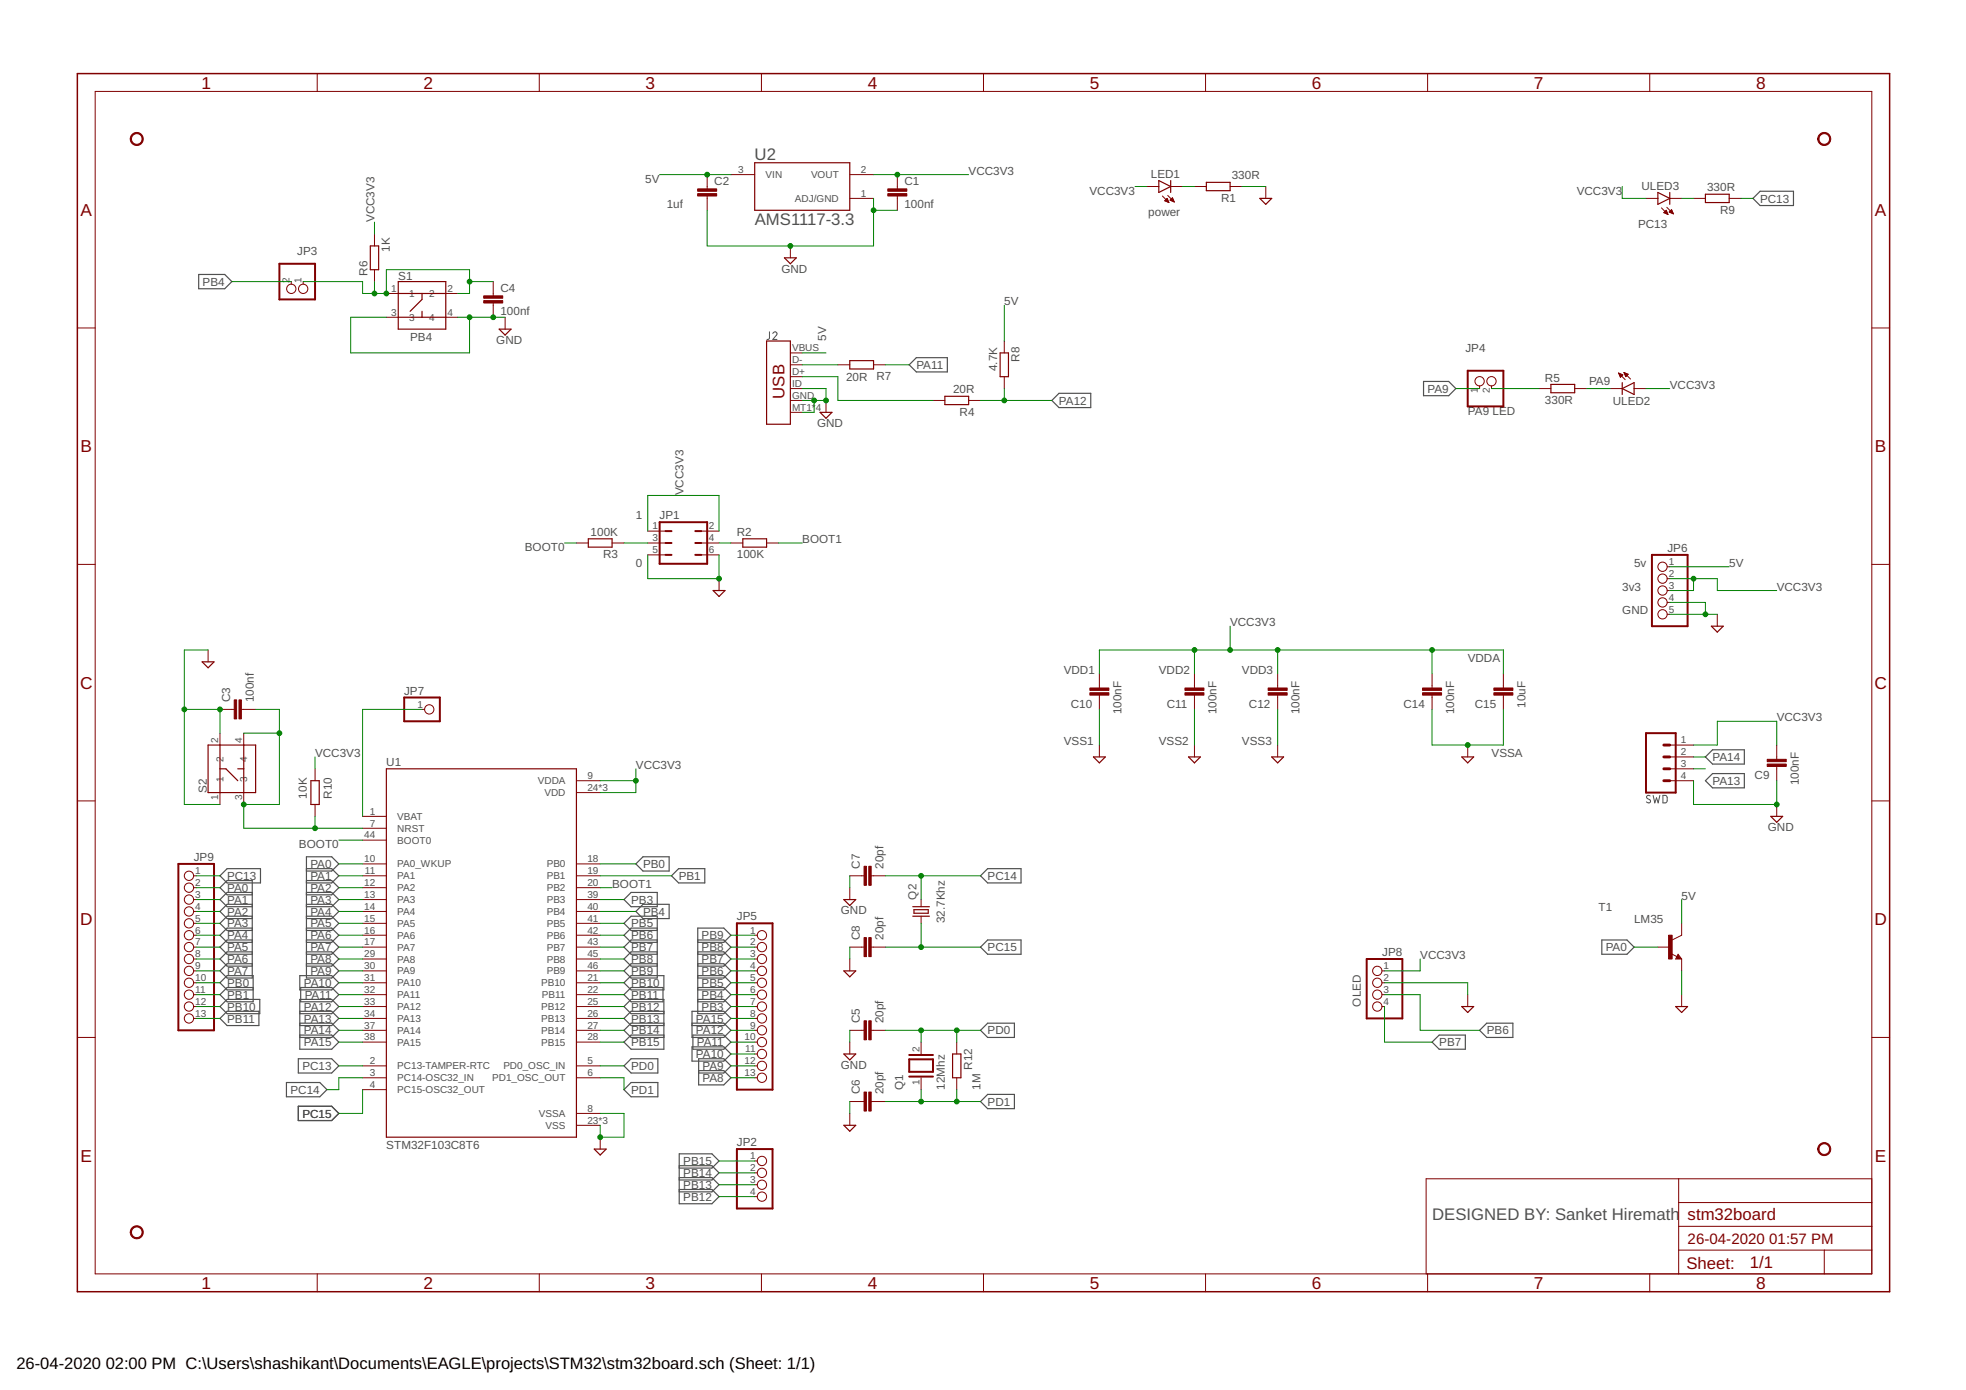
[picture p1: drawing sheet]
<svg xmlns="http://www.w3.org/2000/svg" width="420mm" height="297mm" viewBox="0 0 420 297" stroke-linecap="round" stroke-linejoin="round" font-family="sans-serif">
<path d="M164.4 70.9v1.4l-.5 .2M165.2 71.3a.44 .44 0 0 1 .6-.4 .44 .44 0 0 1 .1 .7l-.7 .9h.9M352.7 170.1a.41 .41 0 0 0-.7-.1 .41 .41 0 0 0 .1 .6l.5 .3a.44 .44 0 0 1-.1 .7 .44 .44 0 0 1-.6-.2M353.3 170l.4 1.6 .3-1.1 .4 1.1 .3-1.6M355.4 170h.6l.3 .2v.9l-.3 .5h-.6z" fill="none" stroke="#505050" stroke-width=".21"/>
<g fill="none" stroke="#505050" stroke-width=".25">
<path d="M42.5 58.7h5.5l1.6 1.5-1.6 1.5h-5.5zM376.2 40.9h7.1v3h-7.1l-1.6-1.5zM194.3 78l1.5-1.6h6.7v3.1h-6.7zM224.8 85.6l1.5-1.5h6.8v3h-6.8zM304.2 81.5h5.4l1.5 1.5-1.5 1.6h-5.4zM364.5 166.8l1.5-1.5h6.8v3.1h-6.8zM364.5 161.8l1.5-1.6h6.8v3.1h-6.8zM47 187.2l1.5-1.6h7.2v3.1h-7.2zM53.9 191.2h-5.4l-1.5-1.5 1.5-1.5h5.4v20.8h-5.4l-1.5-1.5 1.5-1.5h5.4M53.9 190.7h-5.4l-1.5 1.5 1.5 1.6h5.4M53.9 193.3h-5.4l-1.5 1.5 1.5 1.5h5.4M53.9 195.8h-5.4l-1.5 1.5 1.5 1.5h5.4"/>
<path d="M53.9 198.3h-5.4l-1.5 1.6 1.5 1.5h5.4M65.5 186.1h5.4l1.5-1.5-1.5-1.5h-5.4v25.9h5.4l1.5-1.5-1.5-1.5h-5.4M65.5 188.2h5.4l1.5 1.5-1.5 1.5h-5.4M65.5 185.6h5.4l1.5 1.6-1.5 1.5h-5.4M65.5 190.7h5.4l1.5 1.5-1.5 1.6h-5.4M65.5 193.3h5.4l1.5 1.5-1.5 1.5h-5.4M65.5 195.8h5.4l1.5 1.5-1.5 1.5h-5.4M65.5 198.3h5.4l1.5 1.6-1.5 1.5h-5.4M134.9 190.7h5.6v3.1h-5.6l-1.6-1.6zM137.4 183.1h5.6v3h-5.6l-1.5-1.5zM137.4 193.3h5.6v3h-5.6l-1.5-1.5zM140.5 198.8h-5.6l-1.6-1.5 1.6-1.5h5.6v13.2h-5.6l-1.6-1.5 1.6-1.5h5.6"/>
<path d="M140.5 198.3h-5.6l-1.6 1.6 1.6 1.5h5.6M145 185.6h5.6v3.1h-5.6l-1.5-1.5zM211.1 185.6h7.1v3.1h-7.1l-1.6-1.5zM47 217.6l1.5-1.5h6.8v3.1h-6.8zM47 215.1l1.5-1.5h7v3h-7zM53.9 200.9h-5.4l-1.5 1.5 1.5 1.5h5.4M53.9 203.4h-5.4l-1.5 1.5 1.5 1.6h5.4M54.1 211h-5.6l-1.5 1.6 1.5 1.5h5.6v-5.6h-5.6l-1.5 1.5 1.5 1.5h5.6M64.1 208.5h6.8l1.5 1.5-1.5 1.5h-6.8zM64.1 216.6h6.8l1.5-1.5-1.5-1.5h-6.8v10.6h6.8l1.5-1.5-1.5-1.5h-6.8M64.1 218.7h6.8l1.5 1.5-1.5 1.5h-6.8M64.1 216.1h6.8l1.5 1.5-1.5 1.6h-6.8"/>
<path d="M64.3 211h6.6l1.5 1.6-1.5 1.5h-6.6zM65.5 200.9h5.4l1.5 1.5-1.5 1.5h-5.4M65.5 203.4h5.4l1.5 1.5-1.5 1.6h-5.4M134.9 208.5h7v3h-7l-1.6-1.5zM134.9 211h6.8v3.1h-6.8l-1.6-1.5zM140.5 200.9h-5.6l-1.6 1.5 1.6 1.5h5.6M140.5 203.4h-5.6l-1.6 1.5 1.6 1.6h5.6M141.9 216.6h-7l-1.6-1.5 1.6-1.5h7v10.6h-7l-1.6-1.5 1.6-1.5h7M141.9 218.7h-7l-1.6 1.5 1.6 1.5h7M141.9 216.1h-7l-1.6 1.5 1.6 1.6h7M147.9 218.7h6.8l1.5 1.5-1.5 1.5h-6.8v-5.6h6.8l1.5 1.5-1.5 1.6h-6.8M149.1 200.9h5.6l1.5 1.5-1.5 1.5h-5.6"/>
<path d="M149.1 201.4h5.6l1.5-1.5-1.5-1.6h-5.6v18.3h5.6l1.5-1.5-1.5-1.5h-5.6M149.1 203.4h5.6l1.5 1.5-1.5 1.6h-5.6M149.1 206h5.6l1.5 1.5-1.5 1.5h-5.6M149.1 208.5h5.6l1.5 1.5-1.5 1.5h-5.6M149.1 211h5.6l1.5 1.6-1.5 1.5h-5.6M211.1 200.9h7.1v3h-7.1l-1.6-1.5zM211.1 218.7h5.7v3h-5.7l-1.6-1.5zM342.3 200.9h5.4l1.5 1.5-1.5 1.5h-5.4zM61.2 231.3h7.1l1.6 1.6-1.6 1.5h-7.1zM63.8 226.3h7.1l1.5 1.5-1.5 1.5h-7.1zM63.8 236.4h7.1l1.5 1.5-1.5 1.6h-7.1zM133.3 227.8l1.6-1.5h5.7v3h-5.7z"/>
<path d="M134.9 231.3h5.7v3.1h-5.7l-1.6-1.5zM147.9 223.7h6.8l1.5 1.5-1.5 1.6h-6.8zM148.1 221.2h6.6l1.5 1.5-1.5 1.5h-6.6zM149.3 228.8h5.4l1.5 1.5-1.5 1.5h-5.4v-5.5h5.4l1.5 1.5-1.5 1.5h-5.4M209.5 235.4l1.6-1.5h5.7v3h-5.7zM306 222.7l1.6-1.5h5.6v3h-5.6zM316.2 220.2l1.5-1.5h5.6v3h-5.6zM145.2 249.6h6.9l1.6-1.5-1.6-1.5h-6.9v10.6h6.9l1.6-1.5-1.6-1.5h-6.9M145.2 251.7h6.9l1.6 1.5-1.6 1.5h-6.9M145.2 249.1h6.9l1.6 1.5-1.6 1.6h-6.9"/>
</g>
<g fill="none" stroke="#800000" stroke-width=".25">
<path d="M161.3 34.8h20.3v10.1h-20.3zM247.6 38.6l2.6 1.3-2.6 1.2zM250.2 38.6v2.5M257.8 39h5.1v1.7h-5.1zM79.1 52.6h1.8v5h-1.8zM167.6 55.1h2.6l-1.3 1.3zM269.2 42.4h2.6l-1.3 1.3zM354.3 41.1l2.5 1.3-2.5 1.3zM356.8 41.1v2.6M364.5 41.5h5v1.8h-5zM85.1 62.7h10.2M85.1 67.8h10.2"/>
<path d="M85.1 60.2h10.2v10.1h-10.2zM90.2 62.7v1.3l-2.5 2.5M90.2 66.5v1.3M106.7 70.3h2.5l-1.3 1.3zM163.8 72.9h5.1v17.8h-5.1zM181.6 77.1h5.1v1.7h-5.1zM213.7 75.4h1.8v5.1h-1.8zM175.3 88.1h2.5l-1.3 1.3zM201.9 84.7h5.1v1.8h-5.1zM331.4 82.1h5.1v1.8h-5.1zM346.7 83l2.5-1.2v2.5zM346.7 81.8v2.5"/>
<path d="M125.7 115.1h5.1v1.8h-5.1zM158.7 115.1h5.1v1.8h-5.1zM152.4 126.2h2.5l-1.2 1.3zM365.7 133.8h2.6l-1.3 1.3zM43.2 141.4h2.5l-1.2 1.3zM44.5 159.2h10.1v10.2h-10.1zM47 159.2v10.2M52.1 159.2v10.2M47 164.3h1.3l2.5 2.5M50.8 164.3h1.3M66.4 166.8h1.8v5.1h-1.8zM82.6 164.3h40.6v78.7h-40.6z"/>
<path d="M233.7 161.8h2.5l-1.3 1.2zM254 161.8h2.5l-1.2 1.2zM271.8 161.8h2.5l-1.3 1.2zM312.4 161.8h2.5l-1.2 1.2zM378.4 174.5h2.6l-1.3 1.2zM180.3 192.2h2.6l-1.3 1.3zM195.1 193.8h3.5M195.1 195.8h3.5M195.3 194.4h3.1v.8h-3.1zM180.3 207.5h2.6l-1.3 1.2zM312.4 215.1h2.5l-1.2 1.3zM358.1 215.1h2.6l-1.3 1.3z"/>
<path d="M358.6 204.4l.2 .3h-.4l.2-.5 .5 .6h-.7M180.3 225.2h2.6l-1.3 1.3zM203.6 225.2h1.8v5.1h-1.8zM127 245.6h2.5l-1.2 1.2zM180.3 240.5h2.6l-1.3 1.2z"/>
</g>
<g fill="none" stroke="#800000" stroke-width=".21">
<path d="M20.3 19.5h379.7v252.7h-379.7zM67.8 15.7v3.8M115.3 15.7v3.8M162.7 15.7v3.8M210.2 15.7v3.8M257.6 15.7v3.8M305.1 15.7v3.8M352.6 15.7v3.8M151.1 37.3v3.1M156.2 37.3h5.1M181.6 37.3h5.1M191.8 37.3v3.1"/>
<path d="M245.1 39.9h2.5M250.2 39.9h2.5M255.3 39.9h2.5M262.9 39.9h2.5M270.5 39.9v2.5M80 50v2.6M80 57.6v2.6M151.1 41.9v3M168.9 52.6v2.5M181.6 42.4h5.1M191.8 41.9v3M248.4 41.9l1.4 1.4"/>
<path d="M248.9 42.9l.5-.5 .4 .9zM249 42.9h.7M249 42.8h.6M249.1 42.7h.5M249.2 42.6h.3M249.3 43.1h.4M249.4 42.5h.1M249.6 41.8l1.4 1.4M249.6 43.2h.2M250.1 42.8l.5-.5 .4 .9zM250.1 42.7h.6M250.1 42.8h.7"/>
<path d="M250.3 42.6h.4M250.4 42.5h.2M250.4 42.9h.4M250.5 42.3h.1M250.7 43.1h.2M351.8 42.4h2.5M355.1 44.4l1.4 1.4M355.6 45.5h.7M355.7 45.4h.6M355.8 45.2h.4M355.9 45.1h.3M355.9 45.6h.5"/>
<path d="M356 45h.1M356.1 44.9l.4 .9-.9-.4zM356.2 44.3l1.4 1.4M356.2 45.7h.2M356.7 45.3l.5-.5 .4 .9zM356.8 45.4h.7M356.8 45.2h.6M356.8 42.4h2.6M356.9 45.1h.5M357.1 45h.2M357.1 45.5h.4M357.2 44.9h.1"/>
<path d="M357.4 45.6h.2M361.9 42.4h2.6M369.5 42.4h2.6M16.5 70.1h3.8M62.3 60.2v.5M64.8 60.2v.5M82.6 62.7h2.5M82.6 67.8h2.5M95.3 62.7h2.5M95.3 67.8h2.5M105.4 60.2v3M105.4 64.7v3.1"/>
<path d="M107.9 67.8v2.5M168.9 78h2.5M168.9 75.4h2.5M179.1 78h2.5M186.7 78h2.5M214.6 72.9v2.5M345.9 79.7l1.4 1.4M345.9 79.7l.9 .4-.5 .5zM346 79.8h.2M346 80h.5M347.1 79.6l1.4 1.4M347.1 79.6l.9 .4-.5 .5z"/>
<path d="M347.1 79.6h.1M347.1 79.7h.3M347.2 79.8h.5M347.2 80h.7M400 70.1h3.8M168.9 85.6h2.5M168.9 83h2.5M168.9 80.5h2.5M168.9 88.1h2.5M176.5 85.6v2.5M199.4 85.6h2.5M207 85.6h2.5"/>
<path d="M214.6 80.5v2.5M316.2 82.5v.5M318.7 82.5v.5M328.9 83h2.5M336.5 83h2.6M344.1 83h2.6M346.1 80.1h.7M346.1 80.2h.6M346.2 80.3h.4M346.2 80.5h.3M346.3 80.6h.1M347.3 80.1h.6"/>
<path d="M347.3 80.2h.4M347.4 80.3h.2M347.4 80.5h.1M349.2 83h2.6M123.2 116h2.5M130.8 116h2.5M138.4 113.5h3.8M138.4 116h3.8M138.4 118.6h3.8M149.9 113.5h3.8M149.9 116h3.8M149.9 118.6h3.8"/>
<path d="M156.2 116h2.5M163.8 116h2.6M16.5 120.6h3.8M44.5 138.9v2.5M153.7 123.7v2.5M356.3 121.1h.5M356.3 123.7h.5M356.3 126.2h.5M356.3 128.7h.5M356.3 131.3h.5M367 131.3v2.5M400 120.6h3.8"/>
<path d="M47 156.7v2.5M47 151.6h3.1M51.6 151.6h3M52.1 156.7v2.5M90.2 151.6h.5M234.9 144v3M234.9 148.5v3.1M234.9 159.2v2.6M255.3 144v3M255.3 148.5v3.1M255.3 159.2v2.6M273 144v3"/>
<path d="M273 148.5v3.1M273 159.2v2.6M306 144v3M306 148.5v3.1M313.7 159.2v2.6M321.3 144v3M321.3 148.5v3.1M356.8 159.2h5.1M379.7 159.2v3.1M16.5 171.2h3.8M47 169.4v2.5M52.1 169.4v2.5"/>
<path d="M67.3 164.3v2.5M67.3 171.9v2.6M77.5 174.5h5.1M77.5 177h5.1M77.5 179.5h5.1M123.2 166.8h5.1M123.2 169.4h5.1M356.8 166.8h5.1M356.8 161.8h5.1M356.8 164.3h5.1M379.7 163.8v3M379.7 171.9v2.6"/>
<path d="M400 171.2h3.8M41.4 187.2h.5M41.4 189.7h.5M41.4 192.2h.5M41.4 194.8h.5M41.4 197.3h.5M41.4 199.9h.5M77.5 184.6h5.1M77.5 187.2h5.1M77.5 189.7h5.1M77.5 192.2h5.1M77.5 194.8h5.1"/>
<path d="M77.5 197.3h5.1M77.5 199.9h5.1M123.2 184.6h5.1M123.2 187.2h5.1M123.2 189.7h5.1M123.2 192.2h5.1M123.2 194.8h5.1M123.2 197.3h5.1M123.2 199.9h5.1M161.3 199.9h.6M181.6 187.2h3.1M181.6 189.7v2.5"/>
<path d="M186.2 187.2h3M196.8 192.2v1.6M196.8 195.8v1.5M359.4 197.3v2.6l-2 1M41.4 202.4h.5M41.4 210h.5M41.4 212.6h.5M41.4 215.1h.5M41.4 217.6h.5M41.4 204.9h.5M41.4 207.5h.5M77.5 202.4h5.1"/>
<path d="M77.5 210h5.1M77.5 212.6h5.1M77.5 215.1h5.1M77.5 217.6h5.1M77.5 204.9h5.1M77.5 207.5h5.1M123.2 202.4h5.1M123.2 210h5.1M123.2 212.6h5.1M123.2 215.1h5.1M123.2 217.6h5.1M123.2 204.9h5.1"/>
<path d="M123.2 207.5h5.1M161.3 202.4h.6M161.3 210h.6M161.3 212.6h.6M161.3 215.1h.6M161.3 217.6h.6M161.3 204.9h.6M161.3 207.5h.6M181.6 202.4h3.1M181.6 204.9v2.6M186.2 202.4h3M295.3 210h.6"/>
<path d="M295.3 212.6h.6M295.3 215.1h.6M295.3 207.5h.6M313.7 212.6v2.5M354.3 202.4h2.5M357.2 203.8l1.2 .6M358.6 203.9l.8 1h-1.3zM359.4 204.9v2.6M359.4 212.6v2.5M16.5 221.7h3.8M77.5 227.8h5.1M77.5 230.3h5.1"/>
<path d="M77.5 232.9h5.1M77.5 220.2h5.1M77.5 222.7h5.1M123.2 227.8h5.1M123.2 230.3h5.1M123.2 237.9h5.1M123.2 220.2h5.1M123.2 222.7h5.1M161.3 227.8h.6M161.3 230.3h.6M161.3 220.2h.6M161.3 222.7h.6"/>
<path d="M161.3 225.2h.6M181.6 220.2h3.1M181.6 235.4h3.1M181.6 222.7v2.5M181.6 237.9v2.6M186.2 220.2h3M186.2 235.4h3M196.8 222.7v2.5M196.8 230.3v2.6M204.5 222.7v2.5M204.5 230.3v2.6M400 221.7h3.8"/>
<path d="M123.2 240.5h5.1M128.3 243v2.6M161.3 248.1h.6M161.3 250.6h.6M161.3 253.2h.6M161.3 255.7h.6M358.8 251.9v20.3M358.8 257h41.2M400 251.9h-95.2v20.3M67.8 272.2v3.8M115.3 272.2v3.8M162.7 272.2v3.8"/>
<path d="M210.2 272.2v3.8M257.6 272.2v3.8M305.1 272.2v3.8M352.6 272.2v3.8M358.8 267.1h41.2M358.8 262.1h41.2M389.9 267.1v5.1"/>
<circle cx="62.3" cy="61.7" r=".99"/>
<circle cx="64.8" cy="61.7" r=".99"/>
<circle cx="316.2" cy="81.5" r=".99"/>
<circle cx="318.7" cy="81.5" r=".99"/>
<circle cx="355.3" cy="131.3" r=".99"/>
<circle cx="355.3" cy="123.7" r=".99"/>
<circle cx="355.3" cy="128.7" r=".99"/>
<circle cx="355.3" cy="121.1" r=".99"/>
<circle cx="355.3" cy="126.2" r=".99"/>
<circle cx="91.7" cy="151.6" r=".99"/>
<circle cx="40.4" cy="189.7" r=".99"/>
<circle cx="40.4" cy="194.8" r=".99"/>
<circle cx="40.4" cy="187.2" r=".99"/>
<circle cx="40.4" cy="197.3" r=".99"/>
<circle cx="40.4" cy="192.2" r=".99"/>
<circle cx="40.4" cy="199.9" r=".99"/>
<circle cx="162.8" cy="199.9" r=".99"/>
<circle cx="40.4" cy="202.4" r=".99"/>
<circle cx="40.4" cy="204.9" r=".99"/>
<circle cx="40.4" cy="207.5" r=".99"/>
<circle cx="40.4" cy="210" r=".99"/>
<circle cx="40.4" cy="212.6" r=".99"/>
<circle cx="40.4" cy="215.1" r=".99"/>
<circle cx="40.4" cy="217.6" r=".99"/>
<circle cx="162.8" cy="207.5" r=".99"/>
<circle cx="162.8" cy="202.4" r=".99"/>
<circle cx="162.8" cy="212.6" r=".99"/>
<circle cx="162.8" cy="204.9" r=".99"/>
<circle cx="162.8" cy="215.1" r=".99"/>
<circle cx="162.8" cy="217.6" r=".99"/>
<circle cx="162.8" cy="210" r=".99"/>
<circle cx="294.3" cy="215.1" r=".99"/>
<circle cx="294.3" cy="207.5" r=".99"/>
<circle cx="294.3" cy="210" r=".99"/>
<circle cx="294.3" cy="212.6" r=".99"/>
<circle cx="162.8" cy="227.8" r=".99"/>
<circle cx="162.8" cy="222.7" r=".99"/>
<circle cx="162.8" cy="225.2" r=".99"/>
<circle cx="162.8" cy="230.3" r=".99"/>
<circle cx="162.8" cy="220.2" r=".99"/>
<circle cx="162.8" cy="248.1" r=".99"/>
<circle cx="162.8" cy="250.6" r=".99"/>
<circle cx="162.8" cy="253.2" r=".99"/>
<circle cx="162.8" cy="255.7" r=".99"/>
</g>
<g fill="#800000" stroke="#800000" stroke-width=".21">
<path d="M189.7 41.4h4.1v.5h-4.1z"/>
<path d="M189.7 40.4h4.1v.5h-4.1z"/>
<path d="M149.1 41.4h4.1v.5h-4.1z"/>
<path d="M149.1 40.4h4.1v.5h-4.1z"/>
<path d="M356.6 199.9h.8v5h-.8z"/>
<path d="M51.1 149.6h.5v4h-.5z"/>
<path d="M50.1 149.6h.5v4h-.5z"/>
<path d="M103.4 64.2h4v.5h-4z"/>
<path d="M103.4 63.2h4v.5h-4z"/>
<path d="M185.7 218.1h.5v4.1h-.5z"/>
<path d="M184.7 218.1h.5v4.1h-.5z"/>
<path d="M185.7 233.4h.5v4h-.5z"/>
<path d="M184.7 233.4h.5v4h-.5z"/>
<path d="M185.7 185.1h.5v4.1h-.5z"/>
<path d="M184.7 185.1h.5v4.1h-.5z"/>
<path d="M185.7 200.4h.5v4h-.5z"/>
<path d="M184.7 200.4h.5v4h-.5z"/>
<path d="M232.9 147h4.1v.5h-4.1z"/>
<path d="M232.9 148h4.1v.5h-4.1z"/>
<path d="M253.2 147h4.1v.5h-4.1z"/>
<path d="M253.2 148h4.1v.5h-4.1z"/>
<path d="M271 147h4.1v.5h-4.1z"/>
<path d="M271 148h4.1v.5h-4.1z"/>
<path d="M304 147h4.1v.5h-4.1z"/>
<path d="M304 148h4.1v.5h-4.1z"/>
<path d="M319.3 147h4v.5h-4z"/>
<path d="M319.3 148h4v.5h-4z"/>
<path d="M377.7 162.3h4v.5h-4z"/>
<path d="M377.7 163.3h4v.5h-4z"/>
</g>
<g fill="none" stroke="#800000" stroke-width=".42">
<path d="M59.7 56.4h7.6v7.6h-7.6zM313.7 79.2h7.6v7.6h-7.6zM141 111.6h10.1v8.9h-10.1zM142.2 113.5h1.3M142.2 116h1.3M142.2 118.6h1.3M148.6 113.5h1.3M148.6 116h1.3M148.6 118.6h1.3M353 118.6h7.7v15.2h-7.7zM86.4 149.1h7.6v5h-7.6zM351.8 156.7h6.3v12.7h-6.3z"/>
<path d="M38.1 184.6h7.6v35.6h-7.6zM157.5 197.3h7.6v35.6h-7.6zM292.1 204.9h7.6v12.7h-7.6zM194.3 226.4h5.1v2.6h-5.1zM194.3 225.4h5.1M194.3 230.1h5.1M157.5 245.6h7.6v12.7h-7.6z"/>
</g>
<path d="M355.6 159.2h1.2M355.6 164.3h1.2M355.6 161.8h1.2M355.6 166.8h1.2" fill="none" stroke="#800000" stroke-width=".61"/>
<path d="M16.5 15.7h387.3v260.3h-387.3z" fill="none" stroke="#800000" stroke-width=".32"/>
<g fill="#800000" stroke="#800000" stroke-width=".21">
<path d="M28.2 28.7a1.39 1.39 0 0 1 2.2 .3 1.39 1.39 0 0 1-.8 2 1.39 1.39 0 0 1-1.8-1.3h.3a1.14 1.14 0 0 1 1.6-1 1.14 1.14 0 0 1 .3 1.8 1.14 1.14 0 0 1-1.9-.5v-.3h-.3z" fill-rule="evenodd"/>
<path d="M388.9 28.7a1.39 1.39 0 0 1 2.2 .3 1.39 1.39 0 0 1-.9 2 1.39 1.39 0 0 1-1.7-1.3h.2a1.14 1.14 0 0 1 1.6-1 1.14 1.14 0 0 1 .3 1.8 1.14 1.14 0 0 1-1.8-.5l-.1-.3h-.2z" fill-rule="evenodd"/>
<path d="M28.2 262.4a1.39 1.39 0 0 1 2.2 .2 1.39 1.39 0 0 1-.8 2.1 1.39 1.39 0 0 1-1.8-1.4h.3a1.14 1.14 0 0 1 1.6-1 1.14 1.14 0 0 1 .3 1.9 1.14 1.14 0 0 1-1.9-.6v-.3h-.3z" fill-rule="evenodd"/>
<path d="M388.9 244.6a1.4 1.4 0 0 1 2.2 .2 1.4 1.4 0 0 1-.9 2.1 1.4 1.4 0 0 1-1.7-1.3h.2a1.14 1.14 0 0 1 1.6-1.1 1.14 1.14 0 0 1 .3 1.9 1.14 1.14 0 0 1-1.8-.5l-.1-.3h-.2z" fill-rule="evenodd"/>
</g>
<g fill="none" stroke="#008000" stroke-width=".21">
<path d="M141 37.3h15.2M186.7 37.3h20.3M242.6 39.9h2.5M252.7 39.9h2.6M265.4 39.9h5.1M346.7 39.9v2.5h5.1M80 47.5v2.5M186.7 42.4v10.2h-35.6v-7.7M186.7 44.9h5.1M359.4 42.4h2.5M372.1 42.4h2.5M49.6 60.2h12.7"/>
<path d="M64.8 60.2h12.7v2.5h5.1v-5.1h17.8v5.1h-2.6M80 60.2v2.5M82.6 67.8h-7.6v7.6h25.4v-7.6M97.8 67.8h10.1M100.4 60.2h5M171.4 75.4h5.1M171.4 78h7.7M189.2 78h5.1M214.6 65.3v7.6M171.4 83h5.1v2.6h-5.1M171.4 80.5h7.7v5.1h20.3M174 85.6v2.5h-2.6"/>
<path d="M209.5 85.6h15.3M214.6 83v2.6M311.1 83h5.1M318.7 83h10.2M339.1 83h5M351.8 83h5M120.6 116h2.6M133.3 116h5.1M138.4 118.6v5.1h15.3v-5.1M138.4 113.5v-7.6h15.3v7.6M153.7 116h2.5M166.4 116h5"/>
<path d="M44.5 138.9h-5.1v33h7.6M255.3 138.9v5.1M262.9 133.8v5.1M273 138.9v5.1M306 138.9v5.1M356.8 123.7h10.2v2.5h12.7M356.8 121.1h12.7M356.8 128.7h7.7v2.6M356.8 131.3h10.2M361.9 123.7v2.5h-5.1M39.4 151.6h7.6v5.1M52.1 156.7h7.6"/>
<path d="M54.6 151.6h5.1v20.3h-7.6v5.1h25.4M90.2 151.6h-12.7v22.9M234.9 144v-5.1h86.4v5.1M234.9 151.6v7.6M255.3 151.6v7.6M273 151.6v7.6M306 151.6v7.6h15.3v-7.6M361.9 159.2h5.1v-5.1h12.7v5.1M67.3 161.8v2.5M67.3 174.5v2.5M72.4 179.5h5.1M128.3 166.8h7.6"/>
<path d="M135.9 164.3v5.1h-7.6M361.9 166.8v5.1h17.8v-5.1M361.9 164.3h2.6M361.9 161.8h2.6M41.9 189.7h5.1M41.9 187.2h5.1M41.9 192.2h5.1M41.9 194.8h5.1M41.9 197.3h5.1M41.9 199.9h5.1M72.4 184.6h5.1M72.4 189.7h5.1"/>
<path d="M72.4 187.2h5.1M72.4 192.2h5.1M72.4 194.8h5.1M72.4 197.3h5.1M72.4 199.9h5.1M128.3 184.6h7.6M128.3 189.7h2.5M128.3 187.2h15.2M128.3 192.2h5M128.3 194.8h7.6M128.3 197.3h5M128.3 199.9h5"/>
<path d="M156.2 199.9h5.1M181.6 187.2v2.5M189.2 187.2h20.3M196.8 187.2v5M196.8 197.3v5.1M359.4 192.2v5.1M41.9 207.5h5.1M41.9 210h5.1M41.9 202.4h5.1M41.9 204.9h5.1M41.9 212.6h5.1M41.9 215.1h5.1"/>
<path d="M41.9 217.6h5.1M72.4 207.5h5.1M72.4 210h5.1M72.4 202.4h5.1M72.4 204.9h5.1M72.4 212.6h5.1M72.4 215.1h5.1M72.4 217.6h5.1M128.3 207.5h5M128.3 210h5M128.3 202.4h5M128.3 204.9h5"/>
<path d="M128.3 212.6h5M128.3 215.1h5M128.3 217.6h5M156.2 207.5h5.1M156.2 210h5.1M156.2 202.4h5.1M156.2 204.9h5.1M156.2 212.6h5.1M156.2 215.1h5.1M156.2 217.6h5.1M181.6 202.4v2.5M189.2 202.4h20.3"/>
<path d="M295.9 212.6h7.6v7.6h12.7M295.9 210h17.8v2.6M295.9 215.1v7.6h10.1M303.5 204.9v2.6h-7.6M349.2 202.4h5.1M359.4 207.5v5.1M72.4 227.8h5.1M72.4 222.7h5.1M72.4 220.2h5.1M77.5 232.9v5h-5.1M77.5 230.3h-5.1v2.6h-2.5M128.3 237.9h5v5.1h-5v-2.5"/>
<path d="M128.3 230.3h5v2.6M128.3 227.8h5M128.3 222.7h5M128.3 220.2h5M156.2 230.3h5.1M156.2 227.8h5.1M156.2 225.2h5.1M156.2 222.7h5.1M156.2 220.2h5.1M181.6 220.2v2.5M181.6 235.4v2.5M189.2 220.2h20.3"/>
<path d="M189.2 235.4h20.3M196.8 220.2v2.5M196.8 232.9v2.5M204.5 220.2v2.5M204.5 232.9v2.5M153.7 255.7h7.6M153.7 253.2h7.6M153.7 250.6h7.6M153.7 248.1h7.6"/>
</g>
<g fill="#008000" stroke="#008000" stroke-width=".21">
<circle cx="191.8" cy="37.3" r=".51"/>
<circle cx="361.9" cy="123.7" r=".51"/>
<circle cx="273" cy="138.9" r=".51"/>
<circle cx="255.3" cy="138.9" r=".51"/>
<circle cx="262.9" cy="138.9" r=".51"/>
<circle cx="306" cy="138.9" r=".51"/>
<circle cx="135.9" cy="166.8" r=".51"/>
<circle cx="151.1" cy="37.3" r=".51"/>
<circle cx="186.7" cy="44.9" r=".51"/>
<circle cx="168.9" cy="52.6" r=".51"/>
<circle cx="128.3" cy="243" r=".51"/>
<circle cx="153.7" cy="123.7" r=".51"/>
<circle cx="100.4" cy="67.8" r=".51"/>
<circle cx="105.4" cy="67.8" r=".51"/>
<circle cx="364.5" cy="131.3" r=".51"/>
<circle cx="39.4" cy="151.6" r=".51"/>
<circle cx="47" cy="151.6" r=".51"/>
<circle cx="313.7" cy="159.2" r=".51"/>
<circle cx="379.7" cy="171.9" r=".51"/>
<circle cx="174" cy="85.6" r=".51"/>
<circle cx="176.5" cy="85.6" r=".51"/>
<circle cx="214.6" cy="85.6" r=".51"/>
<circle cx="196.8" cy="220.2" r=".51"/>
<circle cx="204.5" cy="220.2" r=".51"/>
<circle cx="196.8" cy="235.4" r=".51"/>
<circle cx="204.5" cy="235.4" r=".51"/>
<circle cx="196.8" cy="187.2" r=".51"/>
<circle cx="196.8" cy="202.4" r=".51"/>
<circle cx="67.3" cy="177" r=".51"/>
<circle cx="52.1" cy="171.9" r=".51"/>
<circle cx="59.7" cy="156.7" r=".51"/>
<circle cx="82.6" cy="62.7" r=".51"/>
<circle cx="100.4" cy="60.2" r=".51"/>
<circle cx="80" cy="62.7" r=".51"/>
</g>
<g font-size="3.7" fill="#800000">
<text x="43.1" y="18.9">1</text>
<text x="90.5" y="18.9">2</text>
<text x="138" y="18.9">3</text>
<text x="185.4" y="18.9">4</text>
<text x="232.9" y="18.9">5</text>
<text x="280.4" y="18.9">6</text>
<text x="327.8" y="18.9">7</text>
<text x="375.3" y="18.9">8</text>
<text x="17.2" y="46.1">A</text>
<text x="400.7" y="46.1">A</text>
<text x="17.2" y="96.6">B</text>
<text x="400.7" y="96.6">B</text>
<text x="17.1" y="147.2">C</text>
<text x="400.6" y="147.2">C</text>
<text x="17.1" y="197.7">D</text>
<text x="400.6" y="197.7">D</text>
<text x="17.2" y="248.2">E</text>
<text x="400.7" y="248.2">E</text>
<text x="43.1" y="275.4">1</text>
<text x="90.5" y="275.4">2</text>
<text x="138" y="275.4">3</text>
<text x="185.4" y="275.4">4</text>
<text x="232.9" y="275.4">5</text>
<text x="280.4" y="275.4">6</text>
<text x="327.8" y="275.4">7</text>
<text x="375.3" y="275.4">8</text>
</g>
<g font-size="3.6" fill="#505050">
<text x="161.3" y="34.3">U2</text>
<text x="161.3" y="48">AMS1117-3.3</text>
<text x="306.1" y="260.8">DESIGNED BY: Sanket Hiremath</text>
</g>
<g font-size="3.6" fill="#800000">
<text x="167.6" y="85.2" transform="rotate(-90 167.6 85.2)">USB</text>
<text x="360.7" y="260.8">stm32board</text>
<text x="360.4" y="271.1">Sheet:</text>
<text x="374" y="271">1/1</text>
</g>
<g font-size="3.5">
<text x="3.5" y="292.5">26-04-2020</text>
<text x="22.6" y="292.5">02:00 PM C:\Users\shashikant\Documents\EAGLE\projects\STM32\stm32board.sch (Sheet: 1/1)</text>
</g>
<g font-size="3.2" fill="#800000">
<text x="360.7" y="265.9">26-04-2020</text>
<text x="378.1" y="265.9">01:57 PM</text>
</g>
<g font-size="2.5" fill="#505050">
<text x="137.9" y="39.1">5V</text>
<text x="152.7" y="39.5">C2</text>
<text x="193.3" y="39.5">C1</text>
<text x="207" y="37.3">VCC3V3</text>
<text x="232.8" y="41.6">VCC3V3</text>
<text x="245.9" y="38.1">LED1</text>
<text x="263.2" y="38.3">330R</text>
<text x="337" y="41.6">VCC3V3</text>
<text x="350.8" y="40.6">ULED3</text>
<text x="364.8" y="40.9">330R</text>
<text x="80" y="47.5" transform="rotate(-90 80 47.5)">VCC3V3</text>
<text x="142.5" y="44.6">1uf</text>
<text x="193.3" y="44.6">100nf</text>
<text x="245.4" y="46.1">power</text>
<text x="261" y="43.1">R1</text>
<text x="367.6" y="45.7">R9</text>
<text x="376.2" y="43.3">PC13</text>
<text x="83.3" y="53.8" transform="rotate(-90 83.3 53.8)">1K</text>
<text x="350.1" y="48.6">PC13</text>
<text x="63.5" y="54.5">JP3</text>
<text x="78.5" y="58.9" transform="rotate(-90 78.5 58.9)">R6</text>
<text x="85.1" y="59.9">S1</text>
<text x="167" y="58.3">GND</text>
<text x="43.3" y="61.1">PB4</text>
<text x="106.9" y="62.3">C4</text>
<text x="214.6" y="65.3">5V</text>
<text x="106.9" y="67.4">100nf</text>
<text x="87.6" y="72.9">PB4</text>
<text x="106.1" y="73.5">GND</text>
<text x="176.5" y="72.9" transform="rotate(-90 176.5 72.9)">5V</text>
<text x="217.9" y="77.3" transform="rotate(-90 217.9 77.3)">R8</text>
<text x="313.2" y="75.3">JP4</text>
<text x="180.8" y="81.5">20R</text>
<text x="187.3" y="81.2">R7</text>
<text x="195.8" y="78.8">PA11</text>
<text x="213.1" y="79.3" transform="rotate(-90 213.1 79.3)">4.7K</text>
<text x="305.1" y="83.9">PA9</text>
<text x="330.2" y="81.5">R5</text>
<text x="339.6" y="82.3">PA9</text>
<text x="356.9" y="83">VCC3V3</text>
<text x="203.7" y="84">20R</text>
<text x="205.1" y="88.8">R4</text>
<text x="226.3" y="86.5">PA12</text>
<text x="313.7" y="88.6">PA9 LED</text>
<text x="330.2" y="86.3">330R</text>
<text x="344.7" y="86.6">ULED2</text>
<text x="174.6" y="91.3">GND</text>
<text x="146.1" y="105.9" transform="rotate(-90 146.1 105.9)">VCC3V3</text>
<text x="135.9" y="111">1</text>
<text x="141" y="111">JP1</text>
<text x="112.1" y="117.8">BOOT0</text>
<text x="126.2" y="114.5">100K</text>
<text x="128.9" y="119.3">R3</text>
<text x="157.5" y="119.3">100K</text>
<text x="157.5" y="114.5">R2</text>
<text x="171.5" y="116">BOOT1</text>
<text x="356.3" y="117.9">JP6</text>
<text x="135.9" y="121.1">0</text>
<text x="349.2" y="121.1">5v</text>
<text x="369.5" y="121.1">5V</text>
<text x="346.7" y="126.2">3v3</text>
<text x="346.7" y="131.3">GND</text>
<text x="379.7" y="126.2">VCC3V3</text>
<text x="262.9" y="133.8">VCC3V3</text>
<text x="227.3" y="144">VDD1</text>
<text x="247.6" y="144">VDD2</text>
<text x="265.4" y="144">VDD3</text>
<text x="313.7" y="141.4">VDDA</text>
<text x="86.4" y="148.4">JP7</text>
<text x="49.2" y="150.1" transform="rotate(-90 49.2 150.1)">C3</text>
<text x="54.2" y="150.1" transform="rotate(-90 54.2 150.1)">100nf</text>
<text x="228.8" y="151.2">C10</text>
<text x="239.6" y="152.6" transform="rotate(-90 239.6 152.6)">100nF</text>
<text x="249.3" y="151.2">C11</text>
<text x="260" y="152.6" transform="rotate(-90 260 152.6)">100nF</text>
<text x="266.9" y="151.2">C12</text>
<text x="277.7" y="152.6" transform="rotate(-90 277.7 152.6)">100nF</text>
<text x="299.9" y="151.2">C14</text>
<text x="310.8" y="152.6" transform="rotate(-90 310.8 152.6)">100nF</text>
<text x="315.2" y="151.2">C15</text>
<text x="326" y="151.2" transform="rotate(-90 326 151.2)">10uF</text>
<text x="379.7" y="154.1">VCC3V3</text>
<text x="67.3" y="161.8">VCC3V3</text>
<text x="227.3" y="159.2">VSS1</text>
<text x="247.6" y="159.2">VSS2</text>
<text x="265.4" y="159.2">VSS3</text>
<text x="318.8" y="161.8">VSSA</text>
<text x="82.6" y="163.7">U1</text>
<text x="135.9" y="164.3">VCC3V3</text>
<text x="366" y="167.7">PA13</text>
<text x="366" y="162.6">PA14</text>
<text x="375" y="166.5">C9</text>
<text x="384.4" y="167.9" transform="rotate(-90 384.4 167.9)">100nF</text>
<text x="44.2" y="169.4" transform="rotate(-90 44.2 169.4)">S2</text>
<text x="65.5" y="170.6" transform="rotate(-90 65.5 170.6)">10K</text>
<text x="70.9" y="170.6" transform="rotate(-90 70.9 170.6)">R10</text>
<text x="377.8" y="177.6">GND</text>
<text x="41.4" y="184">JP9</text>
<text x="63.9" y="181.3">BOOT0</text>
<text x="66.3" y="185.5">PA0</text>
<text x="137.4" y="185.5">PB0</text>
<text x="183.8" y="185.6" transform="rotate(-90 183.8 185.6)">C7</text>
<text x="188.8" y="185.6" transform="rotate(-90 188.8 185.6)">20pf</text>
<text x="48.5" y="190.6">PA0</text>
<text x="48.5" y="188">PC13</text>
<text x="66.3" y="188">PA1</text>
<text x="66.3" y="190.6">PA2</text>
<text x="130.8" y="189.7">BOOT1</text>
<text x="145" y="188">PB1</text>
<text x="211.1" y="188">PC14</text>
<text x="48.5" y="193.1">PA1</text>
<text x="48.5" y="195.7">PA2</text>
<text x="66.3" y="193.1">PA3</text>
<text x="66.3" y="195.7">PA4</text>
<text x="134.9" y="193.1">PB3</text>
<text x="137.4" y="195.7">PB4</text>
<text x="157.5" y="196.7">JP5</text>
<text x="179.7" y="195.4">GND</text>
<text x="195.8" y="192.2" transform="rotate(-90 195.8 192.2)">Q2</text>
<text x="201.9" y="197.3" transform="rotate(-90 201.9 197.3)">32.7Khz</text>
<text x="341.6" y="194.8">T1</text>
<text x="349.2" y="197.3">LM35</text>
<text x="359.4" y="192.2">5V</text>
<text x="48.5" y="198.2">PA3</text>
<text x="48.5" y="200.7">PA4</text>
<text x="48.5" y="203.3">PA5</text>
<text x="66.3" y="198.2">PA5</text>
<text x="66.3" y="200.7">PA6</text>
<text x="66.3" y="203.3">PA7</text>
<text x="134.9" y="198.2">PB5</text>
<text x="134.9" y="200.7">PB6</text>
<text x="134.9" y="203.3">PB7</text>
<text x="149.9" y="203.3">PB8</text>
<text x="149.9" y="200.7">PB9</text>
<text x="183.8" y="200.9" transform="rotate(-90 183.8 200.9)">C8</text>
<text x="188.8" y="200.9" transform="rotate(-90 188.8 200.9)">20pf</text>
<text x="211.1" y="203.3">PC15</text>
<text x="343.2" y="203.3">PA0</text>
<text x="48.5" y="205.8">PA6</text>
<text x="48.5" y="208.4">PA7</text>
<text x="66.3" y="205.8">PA8</text>
<text x="66.3" y="208.4">PA9</text>
<text x="134.9" y="205.8">PB8</text>
<text x="134.9" y="208.4">PB9</text>
<text x="149.9" y="208.4">PB6</text>
<text x="149.9" y="205.8">PB7</text>
<text x="295.4" y="204.3">JP8</text>
<text x="303.5" y="204.9">VCC3V3</text>
<text x="48.5" y="210.9">PB0</text>
<text x="48.5" y="213.4">PB1</text>
<text x="48.5" y="216">PB10</text>
<text x="64.9" y="210.9">PA10</text>
<text x="64.9" y="216">PA12</text>
<text x="65.1" y="213.4">PA11</text>
<text x="134.9" y="210.9">PB10</text>
<text x="134.9" y="213.4">PB11</text>
<text x="134.9" y="216">PB12</text>
<text x="149.9" y="213.4">PB4</text>
<text x="149.9" y="210.9">PB5</text>
<text x="149.9" y="216">PB3</text>
<text x="290.8" y="215.1" transform="rotate(-90 290.8 215.1)">OLED</text>
<text x="48.5" y="218.5">PB11</text>
<text x="64.9" y="218.5">PA13</text>
<text x="64.9" y="221.1">PA14</text>
<text x="134.9" y="218.5">PB13</text>
<text x="134.9" y="221.1">PB14</text>
<text x="148.7" y="221.1">PA12</text>
<text x="148.7" y="218.5">PA15</text>
<text x="183.8" y="218.6" transform="rotate(-90 183.8 218.6)">C5</text>
<text x="188.8" y="218.6" transform="rotate(-90 188.8 218.6)">20pf</text>
<text x="211.1" y="221.1">PD0</text>
<text x="317.7" y="221.1">PB6</text>
<text x="64.9" y="223.6">PA15</text>
<text x="134.9" y="223.6">PB15</text>
<text x="148.7" y="226.1">PA10</text>
<text x="148.9" y="223.6">PA11</text>
<text x="307.6" y="223.6">PB7</text>
<text x="62.1" y="233.8">PC14</text>
<text x="64.6" y="228.7">PC13</text>
<text x="134.9" y="228.7">PD0</text>
<text x="134.9" y="233.8">PD1</text>
<text x="150.1" y="231.2">PA8</text>
<text x="150.1" y="228.7">PA9</text>
<text x="179.7" y="228.4">GND</text>
<text x="183.8" y="233.9" transform="rotate(-90 183.8 233.9)">C6</text>
<text x="188.8" y="233.9" transform="rotate(-90 188.8 233.9)">20pf</text>
<text x="193" y="232.9" transform="rotate(-90 193 232.9)">Q1</text>
<text x="201.9" y="232.9" transform="rotate(-90 201.9 232.9)">12Mhz</text>
<text x="207.7" y="228.6" transform="rotate(-90 207.7 228.6)">R12</text>
<text x="209.5" y="232.9" transform="rotate(-90 209.5 232.9)">1M</text>
<text x="64.6" y="238.8">PC15</text>
<text x="211.1" y="236.3">PD1</text>
<text x="82.6" y="245.6">STM32F103C8T6</text>
<text x="157.5" y="244.9">JP2</text>
<text x="146" y="251.5">PB14</text>
<text x="146" y="249">PB15</text>
<text x="146" y="256.6">PB12</text>
<text x="146" y="254.1">PB13</text>
</g>
<g font-size="2.1" fill="#505050">
<text x="157.8" y="37">3</text>
<text x="163.6" y="38.1">VIN</text>
<text x="173.3" y="38.1">VOUT</text>
<text x="183.9" y="37">2</text>
<text x="169.9" y="43.2">ADJ/GND</text>
<text x="183.9" y="42">1</text>
<text x="61.9" y="60.4" transform="rotate(-90 61.9 60.4)">2</text>
<text x="64.4" y="60.4" transform="rotate(-90 64.4 60.4)">1</text>
<text x="83.6" y="62.4">1</text>
<text x="87.4" y="63.5">1</text>
<text x="91.7" y="63.5">2</text>
<text x="95.6" y="62.4">2</text>
<text x="83.6" y="67.4">3</text>
<text x="87.4" y="68.6">3</text>
<text x="91.7" y="68.6">4</text>
<text x="95.6" y="67.4">4</text>
<text x="169.3" y="77.6">D-</text>
<text x="169.3" y="75.1">VBUS</text>
<text x="169.3" y="80.1">D+</text>
<text x="169.3" y="82.7">ID</text>
<text x="169.3" y="85.2">GND</text>
<text x="169.3" y="87.8">MT1*</text>
<text x="174.3" y="87.8">4</text>
<text x="315.9" y="84" transform="rotate(-90 315.9 84)">1</text>
<text x="318.4" y="84" transform="rotate(-90 318.4 84)">2</text>
<text x="139.4" y="113.1">1</text>
<text x="151.5" y="113.1">2</text>
<text x="139.4" y="115.7">3</text>
<text x="139.4" y="118.2">5</text>
<text x="151.5" y="115.7">4</text>
<text x="151.5" y="118.2">6</text>
<text x="356.6" y="120.8">1</text>
<text x="356.6" y="123.3">2</text>
<text x="356.6" y="125.8">3</text>
<text x="356.6" y="128.4">4</text>
<text x="356.6" y="130.9">5</text>
<text x="89.2" y="151.2">1</text>
<text x="46.7" y="158.9" transform="rotate(-90 46.7 158.9)">2</text>
<text x="51.7" y="158.9" transform="rotate(-90 51.7 158.9)">4</text>
<text x="359.2" y="158.9">1</text>
<text x="359.2" y="161.4">2</text>
<text x="47.8" y="167" transform="rotate(-90 47.8 167)">1</text>
<text x="47.8" y="162.7" transform="rotate(-90 47.8 162.7)">2</text>
<text x="52.8" y="167" transform="rotate(-90 52.8 167)">3</text>
<text x="52.8" y="162.7" transform="rotate(-90 52.8 162.7)">4</text>
<text x="114.9" y="167.6">VDDA</text>
<text x="125.5" y="166.5">9</text>
<text x="359.2" y="163.9">3</text>
<text x="359.2" y="166.5">4</text>
<text x="46.7" y="170.9" transform="rotate(-90 46.7 170.9)">1</text>
<text x="51.7" y="170.9" transform="rotate(-90 51.7 170.9)">3</text>
<text x="116.4" y="170.1">VDD</text>
<text x="125.5" y="169">24*3</text>
<text x="77.9" y="179.2">44</text>
<text x="79" y="174.1">1</text>
<text x="79" y="176.6">7</text>
<text x="84.9" y="175.2">VBAT</text>
<text x="84.9" y="177.8">NRST</text>
<text x="77.9" y="184.3">10</text>
<text x="84.9" y="185.4">PA0_WKUP</text>
<text x="84.9" y="180.3">BOOT0</text>
<text x="116.8" y="185.4">PB0</text>
<text x="125.5" y="184.3">18</text>
<text x="41.7" y="186.8">1</text>
<text x="41.7" y="189.3">2</text>
<text x="41.7" y="191.9">3</text>
<text x="77.9" y="189.3">12</text>
<text x="77.9" y="191.9">13</text>
<text x="78" y="186.8">11</text>
<text x="84.9" y="187.9">PA1</text>
<text x="84.9" y="190.5">PA2</text>
<text x="116.8" y="187.9">PB1</text>
<text x="116.8" y="190.5">PB2</text>
<text x="125.5" y="186.8">19</text>
<text x="125.5" y="189.3">20</text>
<text x="125.5" y="191.9">39</text>
<text x="41.7" y="194.4">4</text>
<text x="41.7" y="197">5</text>
<text x="77.9" y="194.4">14</text>
<text x="77.9" y="197">15</text>
<text x="84.9" y="193">PA3</text>
<text x="84.9" y="195.5">PA4</text>
<text x="116.8" y="193">PB3</text>
<text x="116.8" y="195.5">PB4</text>
<text x="125.5" y="194.4">40</text>
<text x="125.5" y="197">41</text>
<text x="41.7" y="199.5">6</text>
<text x="41.7" y="202">7</text>
<text x="77.9" y="199.5">16</text>
<text x="77.9" y="202">17</text>
<text x="84.9" y="198.1">PA5</text>
<text x="84.9" y="200.6">PA6</text>
<text x="84.9" y="203.2">PA7</text>
<text x="116.8" y="198.1">PB5</text>
<text x="116.8" y="200.6">PB6</text>
<text x="116.8" y="203.2">PB7</text>
<text x="125.5" y="199.5">42</text>
<text x="125.5" y="202">43</text>
<text x="160.3" y="199.5">1</text>
<text x="160.3" y="202">2</text>
<text x="41.7" y="204.6">8</text>
<text x="41.7" y="207.1">9</text>
<text x="41.7" y="209.7">10</text>
<text x="77.9" y="204.6">29</text>
<text x="77.9" y="207.1">30</text>
<text x="77.9" y="209.7">31</text>
<text x="84.9" y="205.7">PA8</text>
<text x="84.9" y="208.2">PA9</text>
<text x="116.8" y="205.7">PB8</text>
<text x="116.8" y="208.2">PB9</text>
<text x="125.5" y="209.7">21</text>
<text x="125.5" y="204.6">45</text>
<text x="125.5" y="207.1">46</text>
<text x="160.3" y="204.6">3</text>
<text x="160.3" y="207.1">4</text>
<text x="160.3" y="209.7">5</text>
<text x="295.7" y="207.1">1</text>
<text x="295.7" y="209.7">2</text>
<text x="41.7" y="212.2">11</text>
<text x="41.7" y="214.7">12</text>
<text x="77.9" y="212.2">32</text>
<text x="77.9" y="214.7">33</text>
<text x="84.9" y="210.8">PA10</text>
<text x="84.9" y="213.3">PA11</text>
<text x="84.9" y="215.8">PA12</text>
<text x="115.7" y="210.8">PB10</text>
<text x="115.7" y="215.8">PB12</text>
<text x="115.8" y="213.3">PB11</text>
<text x="125.5" y="212.2">22</text>
<text x="125.5" y="214.7">25</text>
<text x="160.3" y="212.2">6</text>
<text x="160.3" y="214.7">7</text>
<text x="295.7" y="212.2">3</text>
<text x="295.7" y="214.7">4</text>
<text x="41.7" y="217.3">13</text>
<text x="77.9" y="217.3">34</text>
<text x="77.9" y="219.8">37</text>
<text x="84.9" y="218.4">PA13</text>
<text x="84.9" y="220.9">PA14</text>
<text x="115.7" y="218.4">PB13</text>
<text x="115.7" y="220.9">PB14</text>
<text x="125.5" y="217.3">26</text>
<text x="125.5" y="219.8">27</text>
<text x="160.3" y="217.3">8</text>
<text x="160.3" y="219.8">9</text>
<text x="77.9" y="222.3">38</text>
<text x="79" y="227.4">2</text>
<text x="84.9" y="223.5">PA15</text>
<text x="115.7" y="223.5">PB15</text>
<text x="125.5" y="227.4">5</text>
<text x="125.5" y="222.3">28</text>
<text x="159.1" y="222.3">10</text>
<text x="159.1" y="227.4">12</text>
<text x="159.3" y="224.9">11</text>
<text x="196.5" y="224.9" transform="rotate(-90 196.5 224.9)">2</text>
<text x="79" y="230">3</text>
<text x="79" y="232.5">4</text>
<text x="84.9" y="228.5">PC13-TAMPER-RTC</text>
<text x="84.9" y="231.1">PC14-OSC32_IN</text>
<text x="84.9" y="233.6">PC15-OSC32_OUT</text>
<text x="105.2" y="231.1">PD1_OSC_OUT</text>
<text x="107.6" y="228.5">PD0_OSC_IN</text>
<text x="125.5" y="230">6</text>
<text x="159.1" y="230">13</text>
<text x="196.5" y="231.9" transform="rotate(-90 196.5 231.9)">1</text>
<text x="115.2" y="238.7">VSSA</text>
<text x="125.5" y="237.6">8</text>
<text x="116.6" y="241.2">VSS</text>
<text x="125.5" y="240.1">23*3</text>
<text x="160.3" y="247.7">1</text>
<text x="160.3" y="250.3">2</text>
<text x="160.3" y="252.8">3</text>
<text x="160.3" y="255.4">4</text>
</g>
</svg>
